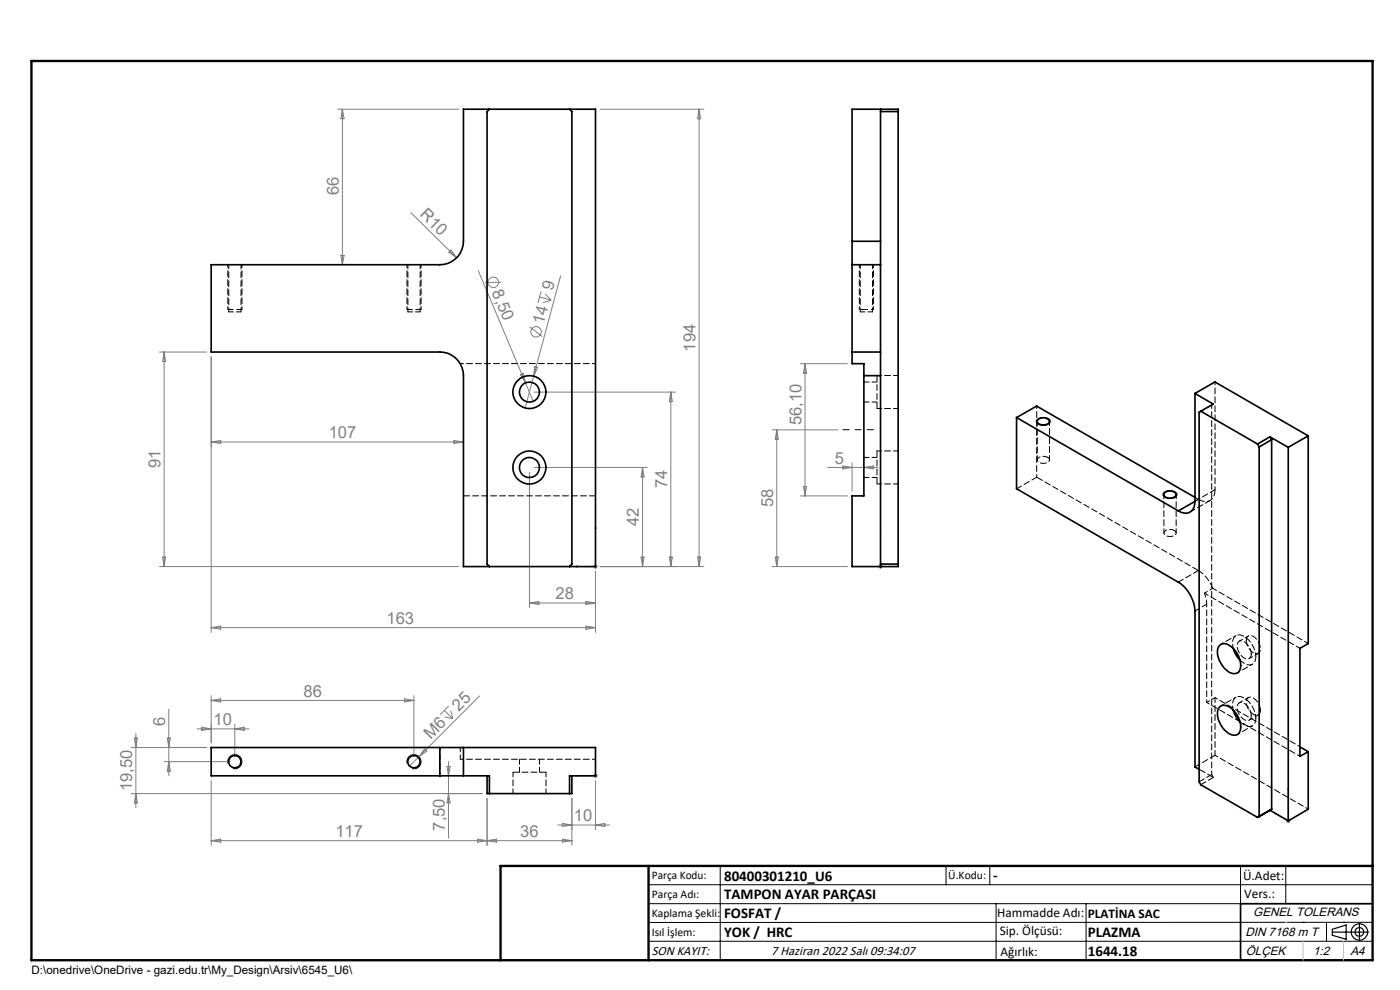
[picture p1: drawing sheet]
<svg xmlns="http://www.w3.org/2000/svg" width="297mm" height="210mm" viewBox="0 0 297 210" stroke-linecap="round" stroke-linejoin="round" font-family="sans-serif">
<g fill="none" stroke="#808080" stroke-width=".21">
<path d="M71.6 23.2h25.7M72.6 23.2v33M72.6 23.2l.4 2h-.7zM127.3 23.2h22M148.3 23.2l.3 2h-.6zM148.3 23.2v97M72.3 54.2h.7l-.4 2zM87.2 45.1l9.7 9.6M95.7 53l1.2 1.7-1.7-1.2zM101.5 57.4l10 23.8M106.4 59.9h-3.5M118.9 58.5l-7.5 28.1"/>
<path d="M33.8 74.7h10M34.8 74.7v45.5M34.8 74.7l.3 2h-.6zM44.8 75.7v58.5M110.4 79.5l.6-.3 .5 2zM112.4 69.3l2.7 2.1M113.4 77.8l.7 .2-.9 1.8zM114.5 63l2.4 .7M114.8 61.8l-.7 2.4M115.7 62.4l1.2 1.3M116.9 63.7l-1.7 .5M169.8 77.1h10"/>
<path d="M170.8 77.1v28.1M170.8 77.1l.3 2.1h-.6zM44.8 93.8l2-.4v.7zM44.8 93.8h53.5M96.3 93.4l2 .4-2 .3zM111.5 81.2l1.6 3.9M113.3 99.2h24M113.3 83.2h30M136.3 99.2v21M136.3 99.2l.3 2h-.6zM142.3 83.2v37M142.3 83.2l.3 2h-.6z"/>
<path d="M163.8 91.2h14M164.8 91.2v29M164.8 91.2l.3 2h-.6zM175.5 99.2h10.8M178.8 98.8l2 .4-2 .3zM180.8 98.2v6M183.3 99.2l2-.4v.7zM34.5 118.2h.6l-.3 2zM112.3 100.2v28.7M126 119.8l.7 .7M126.3 119.7v1M126.7 119.8l-.7 .7"/>
<path d="M136 118.2h.6l-.3 2zM142 118.2h.6l-.3 2zM148 118.2h.6l-.3 2zM164.5 118.2h.6l-.3 2zM169.8 105.2h10M170.5 103.2h.6l-.3 2zM186.4 119.8l.7 .7M186.8 119.7v1M187.1 119.8l-.7 .7M33.8 120.2h63.5M44.8 133.1h81.5M44.8 133.1l2-.3v.7z"/>
<path d="M112.3 127.9h14M112.3 127.9l2-.3v.6zM124.3 127.6l2 .3-2 .3zM124.3 132.8l2 .3-2 .4zM125.8 120.2h1M126.3 121.2v13M127.3 120.2h22M163.8 120.2h16M186.3 120.2h1M27.8 158.6h16M28.5 156.6h.6l-.3 2zM28.8 155.6v15.7"/>
<path d="M35.5 156.6h.6l-.3 2zM35.8 150.5v14.1M41.8 154.6h11M42.8 154.3l2 .3-2 .3zM44.8 147.6v10M44.8 148.6l2-.4v.7zM44.8 148.6h43M49.8 153.6v7M49.8 154.6l2-.3v.6zM85.8 148.2l2 .4-2 .3zM87.8 147.6v13M90.1 158.9l.4 .4-1.6 1.2z"/>
<path d="M94.3 150.7l1.8 1.8M94.3 152.1l1.8 .4M95.2 149.8l-1.8 1.8M95.6 150.7l.5 1.8M101.7 147.6l-15 15M27.8 168.3h74.5M28.8 168.3l.3 2h-.6zM34.8 161.6h14M35.8 161.6l.3 2h-.6zM44.8 165.6v13.7M44.8 178.3l2-.3v.6zM94.8 162.6h.7l-.4 2z"/>
<path d="M95.1 168.3l.4 2h-.7zM95.1 161.6v16.2M101.3 178l4 .6v-.6l-4 .6zM103.3 169.3v10M118.3 175h11M119.3 174.7l2 .3-2 .3zM119.3 178l2 .3-2 .3zM121.3 169.3v10M121.3 178.3h-76.5M125.8 164.6h1M126 164.2l.7 .7M126.3 164.1v1"/>
<path d="M126.3 165.6v10.4M126.3 175l2-.3v.6zM126.7 164.2l-.7 .7M272.8 174.1h1M272.9 173.8l.7 .7M273.3 173.6v1M273.6 173.8l-.7 .7"/>
<circle cx="104.6" cy="59.9" r="1.1"/>
<circle cx="113.7" cy="70.4" r="1.09"/>
</g>
<g fill="none" stroke="#000" stroke-width=".21">
<path d="M220 89a2.03 2.03 0 0 1 2.8 .2 1.09 1.09 0 0 1-1.4 1.1 1.23 1.23 0 0 1-1.5-1.1zM246.9 104.5a2.04 2.04 0 0 1 2.8 .2 .84 .84 0 0 1-1 1 1.7 1.7 0 0 1-2-.7zM48.4 162a1.5 1.5 0 0 1 1.3-1.9 1.5 1.5 0 0 1 1.6 1.6 1.5 1.5 0 0 1-1.9 1.3M86.4 162a1.5 1.5 0 0 1 1.3-1.9 1.5 1.5 0 0 1 1.6 1.6 1.5 1.5 0 0 1-1.9 1.3M137.6 187.7h153.6M137.6 191.7h153.6M137.6 199.7h153.6M152.8 183.7v20M200.7 183.7v4M210 183.7v4M211.3 191.7v12M230.4 191.7v12"/>
<path d="M263.2 183.7v20M272.8 183.7v8M276.4 195.6h.1M281.4 195.6v4.1M285 195.6h.1M291.2 195.6l-153.6 .1"/>
</g>
<path d="M51.3 65.7h-3M89.3 65.7h-3" fill="none" stroke="#000" stroke-width=".21" stroke-dasharray="1.3 .6" stroke-dashoffset=".1" stroke-linecap="butt"/>
<path d="M183.4 65.7h-1.1" fill="none" stroke="#000" stroke-width=".21" stroke-dasharray="1.3 .6" stroke-dashoffset=".5" stroke-linecap="butt"/>
<path d="M185.3 65.7h-1.5" fill="none" stroke="#000" stroke-width=".21" stroke-dasharray="1.3 .6" stroke-dashoffset=".8" stroke-linecap="butt"/>
<g fill="none" stroke="#000" stroke-width=".25">
<path d="M282.6 197.7h7.8M282.6 197.1l3-.9v3l-3-.8zM288.4 195.8v3.8M106.2 203.7h185"/>
<circle cx="288.4" cy="197.7" r="1.74"/>
<circle cx="288.4" cy="197.7" r=".93"/>
</g>
<g fill="none" stroke="#00f" stroke-width=".21">
<path d="M126.3 111.7l.1 .4h-.2zM126.3 111.7v8.5h-4.2M186.8 111.7v.4v-.4M186.8 111.7v8.5M122.1 120.2l.4-.1v.2zM186.8 120.1v.2zM186.8 120.2h.1M122.1 164.6h.4h-.4M122.1 164.6h4.2M126.2 164.6h.2zM126.3 164.6h.1M270.3 172.4l.3 .1v.1z"/>
<path d="M273.3 167.2l.1 .4-.2-.1zM273.3 167.2v6.9l-3-1.7"/>
</g>
<path d="M48.3 56.2v9.5M86.3 56.2v9.5M182.3 56.2v9.5M51.3 65.7v-9.5M89.3 65.7v-9.5M185.3 65.7v-9.5" fill="none" stroke="#000" stroke-width=".21" stroke-dasharray="1.3 .6" stroke-dashoffset=".6"/>
<path d="M51.3 65.7h.1M89.3 65.7h.1M183.8 65.7h-.4" fill="none" stroke="#000" stroke-width=".21" stroke-dasharray="1.3 .6"/>
<path d="M178.8 91.2h6.5" fill="none" stroke="#000" stroke-width=".21" stroke-dasharray="15.2 1.3 1.3 1.3" stroke-dashoffset="13.9"/>
<path d="M291.2 191.7h-28v12" fill="none" stroke="#000" stroke-width=".35"/>
<path d="M6.7 12.9h284.5v190.8h-284.5zM137.6 183.7v20M291.2 183.7h-185v20" fill="none" stroke="#000" stroke-width=".5"/>
<path d="M276.4 199.7v4M285 199.7v4" fill="none" stroke="#c0c0c0" stroke-width=".21"/>
<path d="M272.8 195.6h.1" fill="none" stroke="#c0c0c0" stroke-width=".25"/>
<g fill="#00f">
<path d="M122.1 120.2l.4 .1v-.2zM126.3 111.7l-.1 .4h.2z"/>
<path d="M186.8 120.1v.2zM186.8 111.7v.4z"/>
<path d="M270.3 172.4l.3 .2v-.1zM273.3 167.2l-.1 .3 .2 .1z"/>
<path d="M122.1 164.6h.4zM126.2 164.6h.2z"/>
</g>
<g fill="none" stroke="#000" stroke-width=".35">
<path d="M103.8 23.2l-.5 .5v96l.5 .5M120.8 23.2l.5 .5v96l-.5 .5M186.8 23.2v28M186.8 23.7h3.7M44.8 56.2h48.5a5 5 0 0 0 5-5v-28h28v97h-28v-40.5a5 5 0 0 0-5-5h-48.5zM180.8 51.2v5M180.8 51.2v-28h9.7v97h-9.7v-15h2.5v-25.5M180.8 56.2h6M180.8 56.2v18.5M180.8 51.2h6M186.8 51.2v5M186.8 56.2v18.5"/>
<path d="M180.8 74.7v2.4h2.5v2.6M180.8 74.7h6M183.3 79.7h3.5M186.8 74.7v5M186.8 79.7v40.5M215.7 88.6v15.1l34.3 19.8a7.8 7.8 0 0 1 3.5 6.1v33.1l.9 .5M215.7 88.6l34.3 19.8M215.7 88.6l4.2-2.5 33.6 19.4M220.2 89.1a1.64 1.64 0 0 1 2.4 .2 1.11 1.11 0 0 1-1.5 .8h-.4a.65 .65 0 0 1-.5-1zM253.5 83.5l3.9 2.2-2.7 1.5M253.5 83.5l4.2-2.5 19.8 11.5M253.5 83.5v22.9"/>
<path d="M254.7 87.2l12.1 7M254.7 87.2l-.3 .2v78.4l.3 .7 12.1 6.9M266.8 94.2l.3 .6M267.1 94.8v78.4M269.4 92.7l3.9 2.2M269.4 92.7l-2.6 1.5M269.4 92.7l.4 .6M269.8 93.3v78.4M269.8 93.3l-2.7 1.5M273.3 94.9v79.2M277.5 92.5l-4.2 2.4M277.5 92.5v44l-1.7 1v22.9l1.7-1"/>
<path d="M186.8 119.7h3.7M247.1 104.6a1.69 1.69 0 0 1 2.4 .2 1.11 1.11 0 0 1-1.5 .8 .78 .78 0 0 1-.8-.2 .78 .78 0 0 1-.1-.8zM253.5 106.4a2.15 2.15 0 0 1-1 2.2 2.15 2.15 0 0 1-2.5-.2M253.5 106.4l-3.5 2M258.7 136.9a1.77 1.77 0 0 1 2.5 .3 4.9 4.9 0 0 1 1.8 4.9 1.62 1.62 0 0 1-2.7 .1 5 5 0 0 1-1.9-4.9zM261.6 137.5l.6 1.4 .9 1.1M93.3 158.6h5M93.3 158.6h-48.5v6h48.5M93.3 158.6v6M98.3 158.6v6M98.3 158.6h28v6h-5.5v3.7M258.7 150a1.86 1.86 0 0 1 2.5 .2 4.9 4.9 0 0 1 1.8 5 1.46 1.46 0 0 1-2.3 .4 5.1 5.1 0 0 1-2.3-5.2z"/>
<path d="M261.6 150.6l.1 .1a5.6 5.6 0 0 0 1.4 2.4M275.8 158.4l1.7 1M277.5 159.4v12.3l-4.2 2.4M93.3 164.6h5M98.3 164.6h5.5v3.7M103.3 164.6v3.7h18v-3.7M267.1 173.2l-.3 .2M269.4 171.9l3.9 2.2M269.4 171.9l-2.6 1.5M269.8 171.7l-.4 .2M269.8 171.7l-2.7 1.5"/>
<circle cx="112.3" cy="99.2" r="2.13"/>
<circle cx="112.3" cy="83.2" r="2.13"/>
<circle cx="112.3" cy="83.2" r="3.5"/>
<circle cx="112.3" cy="99.2" r="3.5"/>
<circle cx="49.8" cy="161.6" r="1.31"/>
<circle cx="87.8" cy="161.6" r="1.31"/>
</g>
<path d="M48.5 66.2h2.6M86.5 66.2h2.6M182.5 66.2h2.6M190.5 79.7h-4.5M186 86.7h4.5M190.5 95.7h-4.5M186 102.7h4.5M97.6 158.6v2.5M108.8 163.8v4.5M115.8 168.3v-4.5" fill="none" stroke="#000" stroke-width=".21" stroke-dasharray="1.3 .6" stroke-dashoffset=".3"/>
<path d="M97.6 77.1h28.7M257.8 103.9v-22.9M257.3 124.8l-1.8 1M256 149l1.8-1M97.6 161.1h28.7M275.8 160.4l-19.8-11.4M277.6 171.6l-19.8-11.4" fill="none" stroke="#000" stroke-width=".21" stroke-dasharray="1.3 .6" stroke-dashoffset=".6"/>
<path d="M186 79.7v7M186 95.7v7M257.1 85.9l.3-.2M126.3 105.2h-28M115.8 163.8h-7" fill="none" stroke="#000" stroke-width=".21" stroke-dasharray="1.3 .6"/>
<g fill="none" stroke="#000" stroke-width=".21" stroke-dasharray="1.3 .6" stroke-dashoffset=".4">
<path d="M48.5 56.2v10M86.5 56.2v10M182.5 56.2v10M51.1 66.2v-10M89.1 66.2v-10M185.1 66.2v-10M220 89.4v8.1M222.6 97.5v-8.1M246.9 104.9v8.2M249.5 113.1v-8.2M253.5 105.5l.7 .4M254.2 105.9l-.7 .4"/>
<path d="M255.5 125.8l20.3 11.7M256 128.2l-.1-1.2-.4-1.2M257.3 124.8l20.3 11.7M266.4 139.3a5 5 0 0 0-3.4-4.6 1.47 1.47 0 0 0-1.5 1.7l.1 1.1M266.4 152.4a5 5 0 0 0-3.4-4.7 1.47 1.47 0 0 0-1.5 1.8l.1 1.1M257.4 164.9l-.3-.6"/>
</g>
<path d="M183.3 85.3h2.7M186 81h-2.7M186 97h-2.7M222.3 97l-1.2-.2a.78 .78 0 0 0-.8 .2 .78 .78 0 0 0-.1 .9 1.69 1.69 0 0 0 2.4-.2l-.1-.5-.2-.2M183.3 101.3h2.7M249.1 112.5l-1.1-.2a.78 .78 0 0 0-.8 .2 .78 .78 0 0 0-.1 .9 1.69 1.69 0 0 0 2.4-.2l-.1-.5-.3-.2M256 128.2l-2.5 1.4M263.1 140a2.11 2.11 0 0 0 2.9 .6l.2-.3 .2-1M263.1 153.1a2.11 2.11 0 0 0 2.9 .6l.2-.4 .2-.9M110.2 161.1v2.7M114.5 163.8v-2.7M257.8 160.2v-12.2" fill="none" stroke="#000" stroke-width=".21" stroke-dasharray="1.3 .6" stroke-dashoffset=".2"/>
<path d="M257.1 85.9v78.4M264.8 134.9l-1.9 1.1M265 139.7l2-1.1M93.3 158.6v6M264.8 148l-1.9 1.1M265 152.8l2-1.2" fill="none" stroke="#000" stroke-width=".21" stroke-dasharray="1.3 .6" stroke-dashoffset=".5"/>
<g fill="none" stroke="#000" stroke-width=".21" stroke-dasharray="1.3 .6" stroke-dashoffset=".1">
<path d="M254.4 87.4l2.7-1.5M219.9 101.2l-4.2 2.5M252.5 108.6l4.2-2.4M257.8 103.9l-4.3 2.4M254.2 121l-4.2 2.5M257.3 124.8a7.7 7.7 0 0 0-3.1-3.8M264.4 135.9a.97 .97 0 0 1 .6-1.1 .97 .97 0 0 1 1.2 .4 2.65 2.65 0 0 1 .9 3.3 1.46 1.46 0 0 1-2-.8l-.5-.9-.2-.9M265.4 138.7a.97 .97 0 0 1-.6 1.1 .97 .97 0 0 1-1.1-.4 2.65 2.65 0 0 1-1-3.3 1.46 1.46 0 0 1 2.1 .8l.5 .9 .1 .9M265.4 151.8a.97 .97 0 0 1-.6 1.1 .97 .97 0 0 1-1.1-.4 2.65 2.65 0 0 1-1-3.3 1.46 1.46 0 0 1 2.1 .7l.5 .9 .1 1M267.4 150.7a.97 .97 0 0 1-.6 1 .97 .97 0 0 1-1.2-.4 2.65 2.65 0 0 1-.9-3.2 1.46 1.46 0 0 1 2 .7l.5 .9 .2 1M254.8 166.4l2.6-1.5M257.1 164.3l-2.7 1.5"/>
<path d="M257.8 160.2l-4.3 2.5"/>
</g>
<path d="M254.2 105.9a2.16 2.16 0 0 0 2.5 .3 2.16 2.16 0 0 0 1.1-2.3M254.2 121l-34.3-19.8M257.4 164.9l-3-1.7" fill="none" stroke="#000" stroke-width=".21" stroke-dasharray="1.3 .6" stroke-dashoffset="-.1"/>
<path d="M219.9 101.2v-15.1M262.2 134.8l-3.2 1.9M256 149v-20.8M262.2 147.9l-3.2 1.8M262.5 142.7l3.2-1.8M262.5 155.8l3.2-1.8M275.8 158.4l-18-10.4" fill="none" stroke="#000" stroke-width=".21" stroke-dasharray="1.3 .6" stroke-dashoffset=".7"/>
<g font-size="3.5" fill="#808080">
<text x="71.9" y="41.5" transform="rotate(-90 71.9 41.5)">66</text>
<text x="88.9" y="45.6" transform="rotate(45 88.9 45.6)">R10</text>
<text x="104.3" y="62" transform="rotate(67 104.3 62)">8,50</text>
<text x="117.3" y="61.7" transform="rotate(-75 117.3 61.7)">9</text>
<text x="115.3" y="68.9" transform="rotate(-75 115.3 68.9)">14</text>
<text x="147.5" y="74.6" transform="rotate(-90 147.5 74.6)">194</text>
<text x="69.7" y="92.9">107</text>
<text x="170" y="90.2" transform="rotate(-90 170 90.2)">56,10</text>
<text x="34" y="99.4" transform="rotate(-90 34 99.4)">91</text>
<text x="177.1" y="98.4">5</text>
<text x="141.5" y="103.6" transform="rotate(-90 141.5 103.6)">74</text>
<text x="164" y="107.6" transform="rotate(-90 164 107.6)">58</text>
<text x="135.5" y="111.6" transform="rotate(-90 135.5 111.6)">42</text>
<text x="117.9" y="127.1">28</text>
<text x="82" y="132.3">163</text>
<text x="64.4" y="147.8">86</text>
<text x="35" y="154" transform="rotate(-90 35 154)">6</text>
<text x="45.3" y="153.8">10</text>
<text x="97.3" y="151" transform="rotate(-45 97.3 151)">25</text>
<text x="91.4" y="156.9" transform="rotate(-45 91.4 156.9)">M6</text>
<text x="28" y="167.8" transform="rotate(-90 28 167.8)">19,50</text>
<text x="71.1" y="177.5">117</text>
<text x="94.4" y="176.2" transform="rotate(-90 94.4 176.2)">7,50</text>
<text x="110.4" y="177.5">36</text>
<text x="121.7" y="174.2">10</text>
</g>
<g font-size="3.2">
<text x="153.6" y="186.8">80400301210_U6</text>
<text x="153.6" y="190.8">TAMPON AYAR PARÇASI</text>
<text x="210.7" y="186.6">-</text>
<text x="153.6" y="194.8">FOSFAT /</text>
<text x="153.6" y="198.8">YOK / HRC</text>
<text x="230.8" y="198.7">PLAZMA</text>
<text x="230.8" y="202.8">1644.18</text>
</g>
<g font-size="2.8">
<text x="263.7" y="186.7">Ü.Adet:</text>
<text x="263.9" y="190.5">Vers.:</text>
<text x="211.5" y="194.5">Hammadde Adı:</text>
<text x="230.8" y="194.7">PLATİNA SAC</text>
<text x="138.3" y="202.6">SON KAYIT:</text>
<text x="163.6" y="202.6">7 Haziran 2022 Salı 09:34:07</text>
<text x="212.1" y="198.4">Sip. Ölçüsü:</text>
<text x="212.2" y="202.7">Ağırlık:</text>
</g>
<g font-size="2.6">
<text x="265.9" y="194.4">GENEL TOLERANS</text>
<text x="264.2" y="198.5">DIN 7168 m T</text>
<text x="264.3" y="202.6">ÖLÇEK</text>
<text x="278.5" y="202.6">1:2</text>
<text x="286.5" y="202.6">A4</text>
</g>
<g font-size="2.5">
<text x="138.3" y="186.4">Parça Kodu:</text>
<text x="138.3" y="190.5">Parça Adı:</text>
<text x="201.2" y="186.5">Ü.Kodu:</text>
<text x="138.3" y="194.5">Kaplama Şekli:</text>
<text x="138.3" y="198.6">Isıl İşlem:</text>
<text x="6.7" y="206.7">D:\onedrive\OneDrive - gazi.edu.tr\My_Design\Arsiv\6545_U6\</text>
</g>
</svg>
